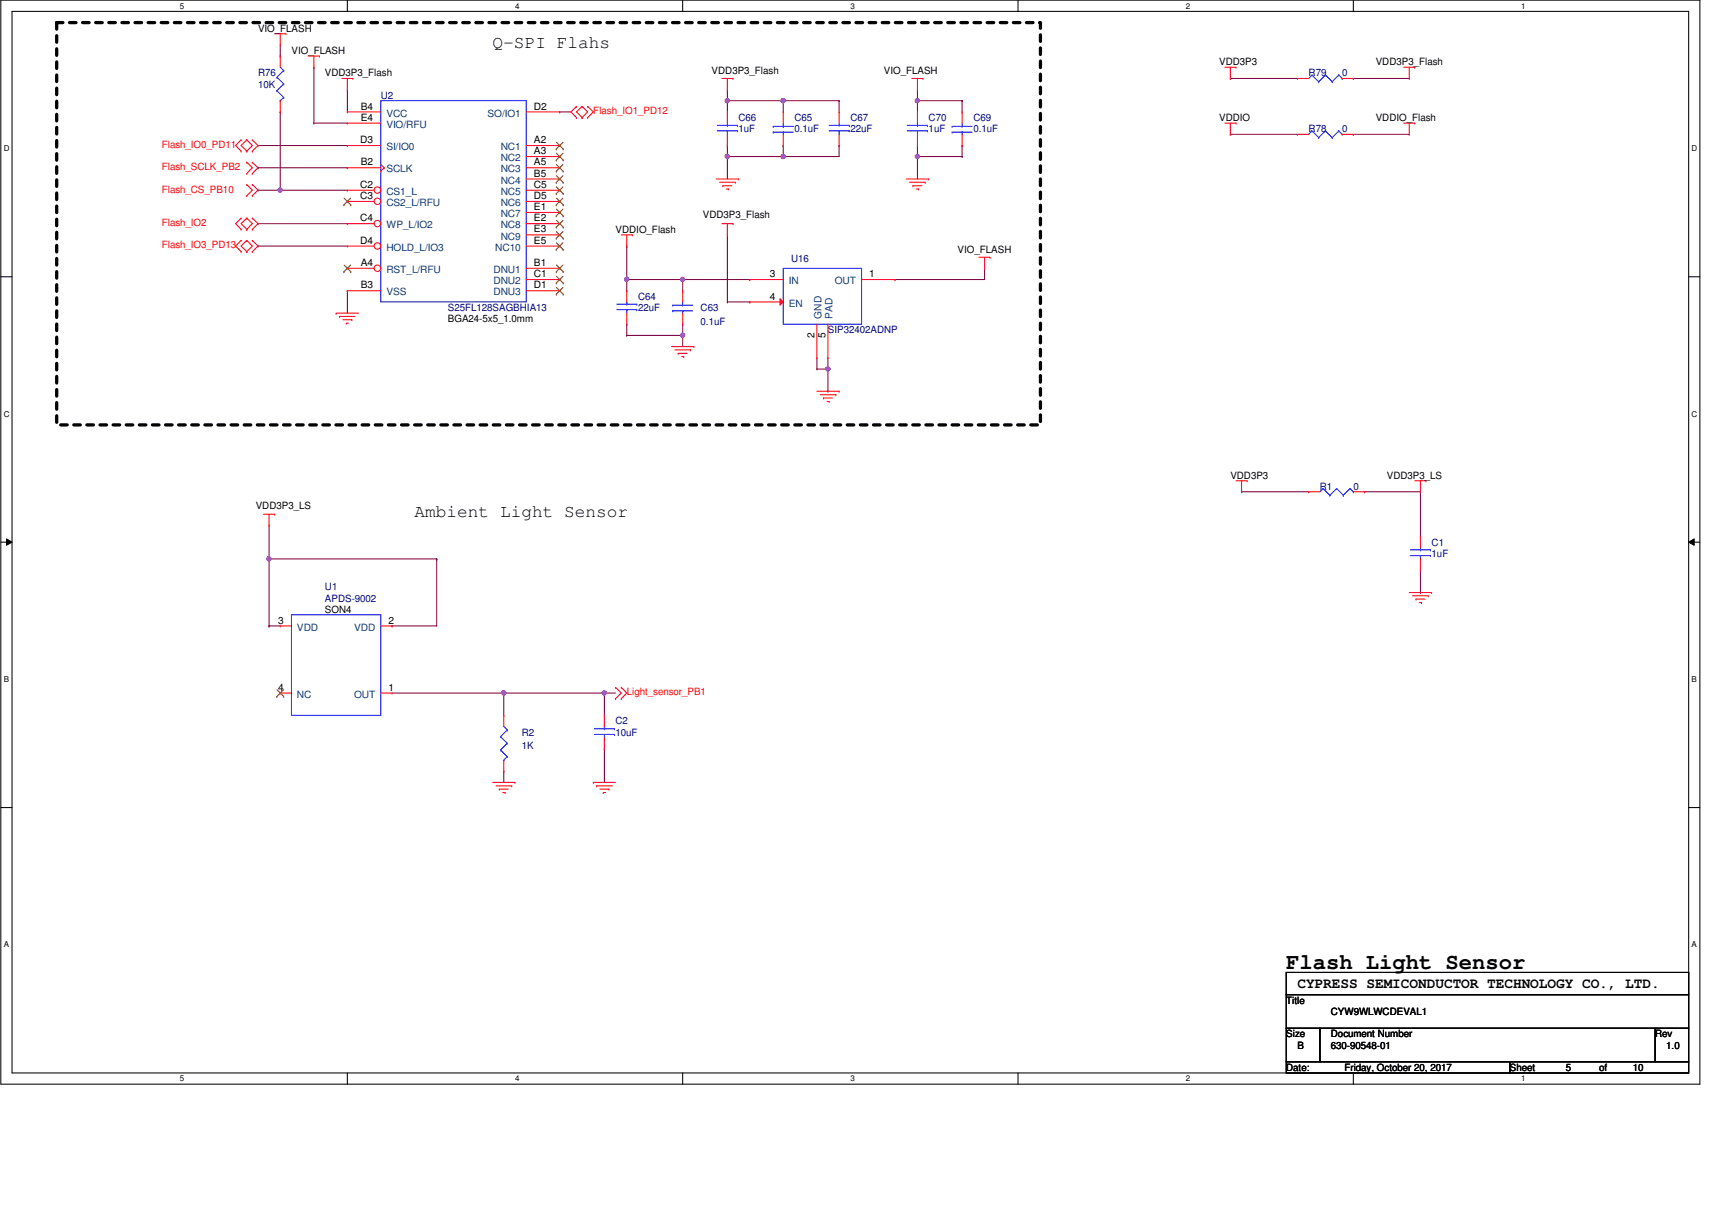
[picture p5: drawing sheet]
<svg xmlns="http://www.w3.org/2000/svg" width="420mm" height="297mm" viewBox="0 0 420 297" stroke-linecap="round" stroke-linejoin="round" font-family="sans-serif">
<path d="M.2 0h417v266.1h-417zM3 2.8h411.4v260.6h-411.4z" fill="none" stroke="#000" stroke-width=".25"/>
<g fill="#fff">
<path d="M44.1 .3h1.1v2.2h-1.1z"/>
<path d="M44.1 263.7h1.1v2.2h-1.1z"/>
</g>
<path d="M85.2 0v2.8M85.2 263.4v2.7" fill="none" stroke="#000" stroke-width=".25"/>
<g fill="#fff">
<path d="M126.4 .3h1.1v2.2h-1.1z"/>
<path d="M126.4 263.7h1.1v2.2h-1.1z"/>
</g>
<path d="M167.5 0v2.8M167.5 263.4v2.7" fill="none" stroke="#000" stroke-width=".25"/>
<g fill="#fff">
<path d="M208.7 .3h1.1v2.2h-1.1z"/>
<path d="M208.7 263.7h1.1v2.2h-1.1z"/>
</g>
<path d="M249.8 0v2.8M249.8 263.4v2.7" fill="none" stroke="#000" stroke-width=".25"/>
<g fill="#fff">
<path d="M291 .3h1.1v2.2h-1.1z"/>
<path d="M291 263.7h1.1v2.2h-1.1z"/>
</g>
<path d="M332.1 0v2.8M332.1 263.4v2.7" fill="none" stroke="#000" stroke-width=".25"/>
<g fill="#fff">
<path d="M373.3 .3h1.1v2.2h-1.1z"/>
<path d="M373.3 263.7h1.1v2.2h-1.1z"/>
<path d="M.9 35.3h1.4v2.2h-1.4z"/>
<path d="M415.2 35.3h1.3v2.2h-1.3z"/>
<path d="M.9 100.5h1.4v2.2h-1.4z"/>
<path d="M415.2 100.5h1.3v2.2h-1.3z"/>
</g>
<path d="M.2 67.9h2.8M414.4 67.9h2.8" fill="none" stroke="#000" stroke-width=".25"/>
<g fill="#fff">
<path d="M.9 165.7h1.3v2.2h-1.3z"/>
<path d="M415.2 165.7h1.3v2.2h-1.3z"/>
</g>
<path d="M.2 133.1h2.8M1.6 132.3l1.4 .8-1.4 .8zM414.4 133.1l1.4-.8v1.6zM414.4 133.1h2.8" fill="none" stroke="#000" stroke-width=".25"/>
<path d="M1.6 132.3l1.4 .8-1.4 .8zM414.4 133.1l1.4-.8v1.6z" fill="#000"/>
<g fill="#fff">
<path d="M.9 230.8h1.3v2.2h-1.3z"/>
<path d="M415.2 230.8h1.3v2.2h-1.3z"/>
</g>
<path d="M.2 198.2h2.8M414.4 198.2h2.8" fill="none" stroke="#000" stroke-width=".25"/>
<path d="M13.9 5.5h241.4v98.8h-241.4z" fill="none" stroke="#000" stroke-width=".8" stroke-dasharray="1.6 1.6"/>
<g fill="none" stroke="#800040" stroke-width=".25">
<path d="M225.2 22h.1M225.2 24.7h.1M225.2 35.7h.1M225.2 22v5.5M225.2 35.7v2.7h10.9M236.1 38.4h.1M153.8 79.6h.1M153.8 60.4h.1M153.8 60.4v8.2M153.8 79.6v2.7M167.5 79.6h.1M167.5 79.6v5.5"/>
<path d="M167.5 82.3h.1"/>
</g>
<circle cx="225.1" cy="38.4" r=".54" fill="#f0f"/>
<circle cx="225.1" cy="38.4" r=".54" fill="none" stroke="#f0f" stroke-width=".25"/>
<path d="M225.2 38.4h.1M225.2 38.4v5.5M225.2 24.7h10.9M236.1 35.7h.1M236.1 24.7h.1M236.1 24.7v2.8M236.1 35.7v2.7" fill="none" stroke="#800040" stroke-width=".25"/>
<circle cx="225.1" cy="24.7" r=".54" fill="#f0f"/>
<circle cx="225.1" cy="24.7" r=".54" fill="none" stroke="#f0f" stroke-width=".25"/>
<path d="M178.5 22h.1M178.5 22v2.7" fill="none" stroke="#800040" stroke-width=".25"/>
<circle cx="178.5" cy="24.7" r=".54" fill="#f0f"/>
<circle cx="178.5" cy="24.7" r=".54" fill="none" stroke="#f0f" stroke-width=".25"/>
<path d="M178.5 24.7h.1M178.5 35.7h.1M178.5 24.7h13.7M178.5 35.7v2.7" fill="none" stroke="#800040" stroke-width=".25"/>
<circle cx="178.5" cy="38.4" r=".54" fill="#f0f"/>
<circle cx="178.5" cy="38.4" r=".54" fill="none" stroke="#f0f" stroke-width=".25"/>
<path d="M178.5 38.4h.1M178.5 38.4v5.5M192.2 35.7h.1M192.2 35.7v2.7" fill="none" stroke="#800040" stroke-width=".25"/>
<circle cx="192.2" cy="38.4" r=".54" fill="#f0f"/>
<circle cx="192.2" cy="38.4" r=".54" fill="none" stroke="#f0f" stroke-width=".25"/>
<path d="M178.5 38.4h.1M178.5 24.7h.1M178.5 38.4h13.7M178.5 24.7v2.8M192.2 24.7h.1M192.2 24.7v2.8M219.7 68.6h.1M241.6 65.9h.1M241.6 65.9v2.7h-21.9M153.8 82.3h.1M153.8 82.3h13.7" fill="none" stroke="#800040" stroke-width=".25"/>
<circle cx="167.5" cy="82.3" r=".54" fill="#f0f"/>
<circle cx="167.5" cy="82.3" r=".54" fill="none" stroke="#f0f" stroke-width=".25"/>
<path d="M192.2 38.4h.1M192.2 24.7h.1M192.2 24.7h13.7M205.9 35.7h.1M205.9 35.7v2.7h-13.7" fill="none" stroke="#800040" stroke-width=".25"/>
<circle cx="192.2" cy="24.7" r=".54" fill="#f0f"/>
<circle cx="192.2" cy="24.7" r=".54" fill="none" stroke="#f0f" stroke-width=".25"/>
<g fill="none" stroke="#800040" stroke-width=".25">
<path d="M77 16.5h.1M77 16.5v13.7M63.3 35.7h.1M63.3 35.7h21.9M68.8 27.5h.1M68.8 27.5v19.2h-5.5M77 30.2h.1M77 30.2h8.2M85.2 22h.1M85.2 22v5.5M137.4 27.5h.1M137.4 27.5h2.7"/>
<path d="M205.9 24.7h.1M205.9 24.7v2.8M63.3 41.2h.1M63.3 54.9h.1M63.3 46.7h.1M63.3 41.2h21.9M63.3 54.9h21.9M63.3 60.4h.1M63.3 60.4h21.9M85.2 71.4h.1M85.2 71.4v5.5"/>
</g>
<circle cx="68.8" cy="46.7" r=".54" fill="#f0f"/>
<circle cx="68.8" cy="46.7" r=".54" fill="none" stroke="#f0f" stroke-width=".25"/>
<path d="M68.8 46.7h.1M68.8 46.7h16.4M153.8 68.6h.1M153.8 68.6h13.7M153.8 68.6v2.8" fill="none" stroke="#800040" stroke-width=".25"/>
<circle cx="153.8" cy="68.6" r=".54" fill="#f0f"/>
<circle cx="153.8" cy="68.6" r=".54" fill="none" stroke="#f0f" stroke-width=".25"/>
<path d="M96.2 170.1h27.4M123.6 170.1h.1" fill="none" stroke="#800040" stroke-width=".25"/>
<circle cx="123.6" cy="170.1" r=".54" fill="#f0f"/>
<circle cx="123.6" cy="170.1" r=".54" fill="none" stroke="#f0f" stroke-width=".25"/>
<path d="M66 137.2h.1M66 129v8.2M148.3 170.1h.1M148.3 170.1v5.5M148.3 170.1h2.8M148.3 183.9h.1M148.3 183.9v8.2" fill="none" stroke="#800040" stroke-width=".25"/>
<circle cx="66" cy="137.2" r=".54" fill="#f0f"/>
<circle cx="66" cy="137.2" r=".54" fill="none" stroke="#f0f" stroke-width=".25"/>
<path d="M178.5 57.7v16.4M167.5 68.6h.1M167.5 68.6h16.5M167.5 68.6v2.8M178.5 74.1h.1M184 68.6h.1M123.6 189.3h.1M123.6 189.3v2.8" fill="none" stroke="#800040" stroke-width=".25"/>
<circle cx="167.5" cy="68.6" r=".54" fill="#f0f"/>
<circle cx="167.5" cy="68.6" r=".54" fill="none" stroke="#f0f" stroke-width=".25"/>
<path d="M68.8 13.8h.1M68.8 11v2.8M123.6 170.1h.1M123.6 170.1v5.5M123.6 170.1h24.7" fill="none" stroke="#800040" stroke-width=".25"/>
<circle cx="148.3" cy="170.1" r=".54" fill="#f0f"/>
<circle cx="148.3" cy="170.1" r=".54" fill="none" stroke="#f0f" stroke-width=".25"/>
<g fill="none" stroke="#800040" stroke-width=".25">
<path d="M302 19.3h.1M302 19.3h16.4M332.1 19.3h.1M332.1 19.3h13.8M302 33h.1M302 33h16.4M332.1 33h.1M332.1 33h13.8M203.2 90.6h.1M203.2 87.8v2.8M304.7 120.7h.1M304.7 120.7h16.5"/>
<path d="M334.9 120.7h13.7M348.6 120.7h.1"/>
</g>
<circle cx="203.2" cy="90.6" r=".54" fill="#f0f"/>
<circle cx="203.2" cy="90.6" r=".54" fill="none" stroke="#f0f" stroke-width=".25"/>
<g fill="none" stroke="#800040" stroke-width=".25">
<path d="M178.5 74.1h5.5M184 74.1h.1M200.5 90.6h.1M200.5 87.8v2.8M200.5 90.6h2.7M203.2 90.6h.1M203.2 96.1h.1M203.2 90.6v5.5M107.2 137.2h.1M107.2 137.2v16.5h-11M107.2 137.2h-41.2v16.5M348.6 131.7h.1"/>
<path d="M348.6 120.7v11M348.6 140v5.5M66 153.7h.1M66 153.7h2.8M96.2 153.7h.1M348.6 145.5h.1"/>
</g>
<g fill="none" stroke="#f00" stroke-width=".25">
<path d="M67.4 8.3h2.8M68.8 11h.1M68.8 13.8h.1M68.8 8.3v2.7M68.8 13.8v2.7M70.2 8.3h.1M75.6 13.8h2.8M77 16.5h.1M77 13.8v2.7M78.4 13.8h.1M83.9 19.3h2.7M85.2 19.3v2.7"/>
<path d="M86.6 19.3h.1M177.2 19.3h2.7M178.5 19.3v2.7M179.9 19.3h.1M223.8 19.3h2.7M225.2 19.3v2.7M226.5 19.3h.1M300.6 16.5h2.7M302 19.3h.1M302 16.5v2.8M303.3 16.5h.1M344.5 16.5h2.7"/>
<path d="M345.9 19.3h.1M345.9 16.5v2.8M347.2 16.5h.1M59.2 34.3h.1M59.2 37.1h.1M59.2 34.3l-1.4 1.4 1.4 1.4M60.6 39.8h.1M60.6 37.1h.1M60.6 34.3h.1M60.6 39.8l1.3 1.4-1.3 1.4M60.6 34.3l1.3 1.4-1.3 1.4M60.6 34.3l-1.4 1.4 1.4 1.4"/>
<path d="M61.9 39.8h.1M61.9 34.3h.1M61.9 37.1h.1M61.9 39.8l1.4 1.4-1.4 1.4M61.9 34.3l1.4 1.4-1.4 1.4M68.8 27.5h.1M68.8 24.7v2.8M85.2 22h.1M141.5 28.9h.1M141.5 26.1h.1M141.5 26.1l-1.4 1.4 1.4 1.4M142.9 26.1h.1"/>
<path d="M142.9 28.9h.1M142.9 26.1l-1.4 1.4 1.4 1.4M142.9 26.1l1.3 1.4-1.3 1.4M144.2 28.9h.1M144.2 26.1h.1M144.2 26.1l1.4 1.4-1.4 1.4M178.5 22h.1M192.2 35.7h.1M192.2 27.5h.1M192.2 27.5v2.7M192.2 33v2.7M225.2 22h.1"/>
<path d="M225.2 27.5h.1M225.2 35.7h.1M225.2 27.5v2.7M225.2 33v2.7M236.1 35.7h.1M236.1 27.5h.1M236.1 27.5v2.7M236.1 33v2.7M300.6 30.2h2.7M302 33h.1M302 30.2v2.8M303.3 30.2h.1"/>
<path d="M344.5 30.2h2.7M345.9 33h.1M345.9 30.2v2.8M347.2 30.2h.1M59.2 53.6h.1M59.2 56.3h.1M59.2 59h.1M59.2 53.6l-1.4 1.3 1.4 1.4M59.2 59l-1.4 1.4 1.4 1.4M60.6 42.6h.1M60.6 56.3h.1M60.6 53.6h.1"/>
<path d="M60.6 59h.1M60.6 45.3h.1M60.6 48h.1M60.6 53.6l1.3 1.3-1.3 1.4M60.6 53.6l-1.4 1.3 1.4 1.4M60.6 59l1.3 1.4-1.3 1.4M60.6 59l-1.4 1.4 1.4 1.4M60.6 45.3l1.3 1.4-1.3 1.3M61.9 42.6h.1M61.9 53.6h.1M61.9 56.3h.1M61.9 59h.1"/>
<path d="M61.9 48h.1M61.9 45.3h.1M61.9 53.6l1.4 1.3-1.4 1.4M61.9 59l1.4 1.4-1.4 1.4M61.9 45.3l1.4 1.4-1.4 1.3M129.1 43.9h8.3M129.1 52.2h8.3M137.4 43.9h.1M137.4 52.2h.1M152.5 57.7h2.7M153.8 57.7v2.7M155.2 57.7h.1"/>
<path d="M175.8 43.9h5.5M176.6 44.7h3.9M177.2 54.9h2.7M177.4 45.6h.1M177.4 45.6h2.2M178.3 46.4h.5M178.5 57.7h.1M178.5 54.9v2.8M178.8 46.4h.1M179.9 54.9h.1M180.5 44.7h.1M181.3 43.9h.1"/>
<path d="M222.4 43.9h5.5M223.2 44.7h3.9M224.1 45.6h.1M224.1 45.6h2.2M224.9 46.4h.5M225.4 46.4h.1M227.1 44.7h.1M227.9 43.9h.1M59.2 61.8h.1M60.6 61.8h.1M61.9 61.8h.1M82.5 76.9h.1"/>
<path d="M82.5 76.9h5.5M83.3 77.7h.1M83.3 77.7h3.9M84.1 78.5h2.2M85 79.3h.1M85 79.3h.5M86.3 78.5h.1M129.1 60.4h8.3M137.4 60.4h.1M153.8 60.4h.1M153.8 71.4h.1M153.8 79.6h.1"/>
<path d="M153.8 71.4v2.7M153.8 76.9v2.7M167.5 79.6h.1M167.5 71.4h.1M167.5 71.4v2.7M167.5 76.9v2.7M240.2 63.2h2.8M241.6 65.9h.1M241.6 63.2v2.7M243 63.2h.1M164.8 85.1h5.5M165.6 85.9h3.8"/>
<path d="M166.4 86.7h.1M166.4 86.7h2.2M167.3 87.5h.5M167.8 87.5h.1M169.4 85.9h.1M170.3 85.1h.1M200.5 96.1h5.4M201.3 96.9h3.8M202.1 97.7h.1M202.1 97.7h2.2M202.9 98.6h.6M203.5 98.6h.1"/>
<path d="M205.1 96.9h.1M205.9 96.1h.1M303.3 118h2.8M304.7 118v2.7M306.1 118h.1M347.2 118h2.8M348.6 118v2.7M350 118h.1M64.7 126.2h2.7M66 129h.1M66 126.2v2.8M67.4 126.2h.1"/>
<path d="M304.7 120.7h.1M348.6 120.7h.1M348.6 131.7h.1M348.6 140h.1M348.6 131.7v2.8M348.6 137.2v2.8M68.8 153.7h.1M68.8 153.7h2.7M93.5 153.7h2.7M96.2 153.7h.1M345.9 145.5h5.5M346.7 146.3h3.8"/>
<path d="M347.5 147.1h.1M347.5 147.1h2.2M348.3 147.9h.6M348.9 147.9h.1M350.5 146.3h.1M351.4 145.5h.1M68.8 170.1h.1M68.8 170.1h2.7M93.5 170.1h2.7M96.2 170.1h.1M123.6 175.6h.1M123.6 175.6v2.8"/>
<path d="M151.1 171.5h.1M151.1 168.7h.1M151.1 168.7l1.4 1.4-1.4 1.4M152.5 171.5h.1M152.5 168.7h.1M152.5 168.7l1.3 1.4-1.3 1.4M120.9 192.1h5.5M121.7 192.9h3.9M122.5 193.7h.1M122.5 193.7h2.2M123.4 194.6h.5M123.6 189.3h.1"/>
<path d="M123.6 186.6v2.7M123.9 194.6h.1M125.6 192.9h.1M126.4 192.1h.1M145.6 192.1h.1M145.6 192.1h5.5M146.4 192.9h.1M146.4 192.9h3.9M147.2 193.7h2.2M148.1 194.6h.1M148.1 194.6h.5M149.4 193.7h.1"/>
</g>
<path d="M315.7 238.7h98.7v5.5h-98.7zM315.7 244.2h98.7v8.2h-98.7zM315.7 252.4h8.2v8.2h-8.2zM323.9 252.4h82.3v8.2h-82.3zM406.2 252.4h8.2v8.2h-8.2zM315.7 260.6h54.8v2.8h-54.8zM370.5 260.6h43.9v2.8h-43.9z" fill="none" stroke="#000" stroke-width=".25"/>
<g fill="none" stroke="#00f" stroke-width=".25">
<path d="M68 19h.1M68 19l1.6 1.6M68.8 16.5l.8 .8M69.6 17.3h.1M69.6 17.3l-1.6 1.7M68 22.3h.1M68 22.3l1.6 1.6M68.8 24.7h.1M69.6 20.6h.1M69.6 23.9h.1M69.6 20.6l-1.6 1.7M69.6 23.9l-.8 .8"/>
<path d="M93.5 24.7h35.6v49.4h-35.6zM189.8 31h.1M189.8 32.4h.1M189.8 31h4.9M189.8 32.4h4.9M192.2 32.4h.1M192.2 31h.1M192.2 30.2v.8M192.2 32.4v.6M222.7 32.1h4.9M222.7 30.8h4.9M225.2 30.8h.1"/>
<path d="M225.2 32.1h.1M225.2 30.2v.6M225.2 32.1v.9M227.6 32.1h.1M227.6 30.8h.1M233.7 31h.1M233.7 32.4h.1M233.7 31h4.9M233.7 32.4h4.9M236.1 32.4h.1M236.1 31h.1M236.1 30.2v.8"/>
<path d="M236.1 32.4v.6M151.4 76h4.9M151.4 74.7h4.9M153.8 74.7h.1M153.8 76h.1M153.8 74.1v.6M153.8 76v.9M156.3 76h.1M156.3 74.7h.1M165.1 74.9h.1M165.1 76.3h.1M165.1 74.9h4.9"/>
<path d="M165.1 76.3h4.9M167.5 76.3h.1M167.5 74.9h.1M167.5 74.1v.8M167.5 76.3v.6M346.1 136.4h5M346.1 135h5M348.6 135h.1M348.6 136.4h.1M348.6 134.5v.5M348.6 136.4v.8M351.1 136.4h.1"/>
<path d="M351.1 135h.1M71.5 150.9h22v24.7h-22zM123.6 178.4l.9 .8M124.5 179.2h.1M124.5 179.2l-1.7 1.6M122.8 180.8h.1M122.8 184.1h.1M122.8 180.8l1.7 1.7M122.8 184.1l1.7 1.7M123.6 186.6h.1M124.5 182.5h.1M124.5 185.8h.1"/>
<path d="M124.5 182.5l-1.7 1.6M124.5 185.8l-.9 .8"/>
</g>
<g fill="none" stroke="#804000" stroke-width=".25">
<path d="M136.5 44.8h.1M136.5 53h.1M136.6 59.6l1.6 1.7M136.6 43.1l1.6 1.7M136.6 51.4l1.6 1.6M138.2 59.6l-1.7 1.7M138.2 43.1l-1.7 1.7M138.2 51.4l-1.7 1.6M138.2 44.8h.1M138.2 53h.1M136.5 61.3h.1M138.2 61.3h.1"/>
<path d="M67.9 171h.1M68 169.3l1.6 1.7M69.6 169.3l-1.7 1.7M69.6 171h.1"/>
</g>
<circle cx="92.6" cy="65.8" r=".8" fill="#fff"/>
<g fill="none" stroke="#f00" stroke-width=".25">
<path d="M85.2 35.7h.1M85.2 35.7h8.3M129.1 27.5h8.3M137.4 27.5h.1M129.1 49.4h8.3M129.1 57.7h8.3M137.4 49.4h.1M137.4 57.7h.1M85.2 65.9h.1M85.2 71.4h.1M85.2 65.9h6.6M85.2 71.4h8.3"/>
<circle cx="92.6" cy="65.8" r=".8"/>
</g>
<path d="M136.5 50.3h.1M136.5 58.5h.1M136.6 48.6l1.6 1.7M136.6 56.9l1.6 1.6M138.2 48.6l-1.7 1.7M138.2 56.9l-1.7 1.6M138.2 50.3h.1M138.2 58.5h.1M84.4 66.7h.1M84.4 65.1l1.7 1.6M86.1 65.1l-1.7 1.6M86.1 66.7h.1" fill="none" stroke="#804000" stroke-width=".25"/>
<circle cx="92.6" cy="60.4" r=".8" fill="#fff"/>
<g fill="none" stroke="#f00" stroke-width=".25">
<path d="M129.1 46.7h8.3M129.1 54.9h8.3M137.4 46.7h.1M137.4 54.9h.1M85.2 60.4h.1M85.2 60.4h6.6M129.1 68.6h8.3M129.1 71.4h8.3M137.4 68.6h.1M137.4 71.4h.1"/>
<circle cx="92.6" cy="60.4" r=".8"/>
</g>
<g fill="none" stroke="#804000" stroke-width=".25">
<path d="M136.5 47.5h.1M136.5 55.8h.1M136.6 45.9l1.6 1.6M136.6 54.1l1.6 1.7M138.2 45.9l-1.7 1.6M138.2 54.1l-1.7 1.7M138.2 47.5h.1M138.2 55.8h.1M136.5 69.5h.1M136.5 72.2h.1M136.6 67.8l1.6 1.7M136.6 70.6l1.6 1.6"/>
<path d="M138.2 67.8l-1.7 1.7M138.2 70.6l-1.7 1.6M138.2 69.5h.1M138.2 72.2h.1"/>
</g>
<circle cx="92.6" cy="54.9" r=".8" fill="#fff"/>
<g fill="none" stroke="#f00" stroke-width=".25">
<path d="M85.2 54.9h.1M85.2 54.9h6.6M129.1 41.2h8.3M137.4 41.2h.1"/>
<circle cx="92.6" cy="54.9" r=".8"/>
</g>
<path d="M136.5 42h.1M136.6 40.4l1.6 1.6M138.2 40.4l-1.7 1.6M138.2 42h.1" fill="none" stroke="#804000" stroke-width=".25"/>
<circle cx="92.6" cy="46.7" r=".8" fill="#fff"/>
<g fill="none" stroke="#f00" stroke-width=".25">
<path d="M85.2 27.5h.1M85.2 27.5h8.3M129.1 38.4h8.3M137.4 38.4h.1M85.2 46.7h.1M85.2 41.2h.1M85.2 46.7h6.6M85.2 41.2h8.3M93.5 42h.1M93.5 40.4l.8 .8M94.3 41.2h.1M94.3 41.2l-.8 .8"/>
<path d="M129.1 65.9h8.3M137.4 65.9h.1"/>
<circle cx="92.6" cy="46.7" r=".8"/>
</g>
<path d="M136.5 39.3h.1M136.6 37.6l1.6 1.7M138.2 37.6l-1.7 1.7M138.2 39.3h.1M136.5 66.7h.1M136.6 65.1l1.6 1.6M138.2 65.1l-1.7 1.6M138.2 66.7h.1" fill="none" stroke="#804000" stroke-width=".25"/>
<circle cx="92.6" cy="49.4" r=".8" fill="#fff"/>
<g fill="none" stroke="#f00" stroke-width=".25">
<path d="M85.2 30.2h.1M85.2 30.2h8.3M129.1 35.7h8.3M137.4 35.7h.1M205.9 27.5h.1M205.9 35.7h.1M205.9 27.5v2.7M205.9 33v2.7M318.4 33h.1M318.4 33h2.8M329.4 33h2.7M332.1 33h.1"/>
<path d="M85.2 49.4h.1M85.2 49.4h6.6M184 68.6h.1M184 68.6h8.2M200.5 79.6v8.2M211.4 68.6h8.3M219.7 68.6h.1M200.5 87.8h.1M321.2 120.7h.1M321.2 120.7h2.7M332.1 120.7h2.8M334.9 120.7h.1"/>
<circle cx="92.6" cy="49.4" r=".8"/>
</g>
<path d="M136.5 36.6h.1M136.6 34.9l1.6 1.7M138.2 34.9l-1.7 1.7M138.2 36.6h.1M84.4 50.3h.1M84.4 48.6l1.7 1.7M86.1 48.6l-1.7 1.7M86.1 50.3h.1" fill="none" stroke="#804000" stroke-width=".25"/>
<g fill="none" stroke="#00f" stroke-width=".25">
<path d="M203.5 32.1h4.9M203.5 30.8h4.9M205.9 30.8h.1M205.9 32.1h.1M205.9 30.2v.6M205.9 32.1v.9M208.4 32.1h.1M208.4 30.8h.1M322 32.1h.1M322 32.1l-.8 .9M322 32.1l1.6 1.7M323.6 33.8h.1"/>
<path d="M325.3 32.1h.1M325.3 32.1l-1.7 1.7M325.3 32.1l1.6 1.7M326.9 33.8h.1M328.6 32.1h.1M328.6 32.1l-1.7 1.7M328.6 32.1l.8 .9M329.4 33h.1M192.2 65.9h19.2v13.7h-19.2zM324.7 119.9h.1M324.7 119.9l-.8 .8M324.7 119.9l1.7 1.7"/>
<path d="M328 119.9h.1M328 119.9l-1.6 1.7M328 119.9l1.7 1.7M331.3 119.9h.1M331.3 119.9l-1.6 1.7M331.3 119.9l.8 .8M326.4 121.6h.1M329.7 121.6h.1M332.1 120.7h.1"/>
</g>
<path d="M191.4 73.3l.8 .8-.8 .8z" fill="#f00"/>
<g fill="none" stroke="#f00" stroke-width=".25">
<path d="M318.4 19.3h.1M318.4 19.3h2.8M329.4 19.3h2.7M332.1 19.3h.1M178.5 27.5h.1M178.5 35.7h.1M178.5 27.5v2.7M178.5 33v2.7M184 74.1h.1M184 74.1h8.2M191.4 73.3l.8 .8-.8 .8zM203.2 79.6v8.2"/>
<path d="M203.2 87.8h.1M148.3 175.6h.1M148.3 175.6v2.8M148.3 183.9h.1M148.3 181.1v2.8"/>
</g>
<g fill="none" stroke="#00f" stroke-width=".25">
<path d="M322 18.4h.1M322 18.4l-.8 .9M322 18.4l1.6 1.7M325.3 18.4h.1M325.3 18.4l-1.7 1.7M325.3 18.4l1.6 1.7M328.6 18.4h.1M328.6 18.4l-1.7 1.7M328.6 18.4l.8 .9M329.4 19.3h.1M176.1 32.1h4.9M176.1 30.8h4.9"/>
<path d="M178.5 30.8h.1M178.5 32.1h.1M178.5 30.2v.6M178.5 32.1v.9M181 32.1h.1M181 30.8h.1M323.6 20.1h.1M326.9 20.1h.1M145.9 178.9h4.9M148.3 178.9h.1M148.3 178.4v.5M150.8 178.9h.1"/>
<path d="M145.9 180.3h4.9M148.3 180.3h.1M148.3 180.3v.8M150.8 180.3h.1"/>
</g>
<circle cx="225.1" cy="38.4" r=".54" fill="#f0f"/>
<circle cx="225.1" cy="38.4" r=".54" fill="none" stroke="#f0f" stroke-width=".25"/>
<circle cx="225.1" cy="24.7" r=".54" fill="#f0f"/>
<circle cx="225.1" cy="24.7" r=".54" fill="none" stroke="#f0f" stroke-width=".25"/>
<circle cx="178.5" cy="24.7" r=".54" fill="#f0f"/>
<circle cx="178.5" cy="24.7" r=".54" fill="none" stroke="#f0f" stroke-width=".25"/>
<circle cx="178.5" cy="38.4" r=".54" fill="#f0f"/>
<circle cx="178.5" cy="38.4" r=".54" fill="none" stroke="#f0f" stroke-width=".25"/>
<circle cx="192.2" cy="38.4" r=".54" fill="#f0f"/>
<circle cx="192.2" cy="38.4" r=".54" fill="none" stroke="#f0f" stroke-width=".25"/>
<circle cx="167.5" cy="82.3" r=".54" fill="#f0f"/>
<circle cx="167.5" cy="82.3" r=".54" fill="none" stroke="#f0f" stroke-width=".25"/>
<circle cx="192.2" cy="24.7" r=".54" fill="#f0f"/>
<circle cx="192.2" cy="24.7" r=".54" fill="none" stroke="#f0f" stroke-width=".25"/>
<circle cx="68.8" cy="46.7" r=".54" fill="#f0f"/>
<circle cx="68.8" cy="46.7" r=".54" fill="none" stroke="#f0f" stroke-width=".25"/>
<circle cx="153.8" cy="68.6" r=".54" fill="#f0f"/>
<circle cx="153.8" cy="68.6" r=".54" fill="none" stroke="#f0f" stroke-width=".25"/>
<circle cx="123.6" cy="170.1" r=".54" fill="#f0f"/>
<circle cx="123.6" cy="170.1" r=".54" fill="none" stroke="#f0f" stroke-width=".25"/>
<circle cx="66" cy="137.2" r=".54" fill="#f0f"/>
<circle cx="66" cy="137.2" r=".54" fill="none" stroke="#f0f" stroke-width=".25"/>
<circle cx="167.5" cy="68.6" r=".54" fill="#f0f"/>
<circle cx="167.5" cy="68.6" r=".54" fill="none" stroke="#f0f" stroke-width=".25"/>
<circle cx="148.3" cy="170.1" r=".54" fill="#f0f"/>
<circle cx="148.3" cy="170.1" r=".54" fill="none" stroke="#f0f" stroke-width=".25"/>
<circle cx="203.2" cy="90.6" r=".54" fill="#f0f"/>
<circle cx="203.2" cy="90.6" r=".54" fill="none" stroke="#f0f" stroke-width=".25"/>
<text font-size="5.5" x="315.7" y="237.8">Flash Light Sensor</text>
<g font-size="4.4">
<text x="120.9" y="11.8">Q-SPI Flahs</text>
<text x="101.7" y="127">Ambient Light Sensor</text>
</g>
<text font-size="3.6" x="318.4" y="242.4">CYPRESS SEMICONDUCTOR TECHNOLOGY CO., LTD.</text>
<g font-size="2.5">
<text x="63.3" y="7.8">VIO_FLASH</text>
<text x="71.5" y="13.3">VIO_FLASH</text>
<text x="299.2" y="16">VDD3P3</text>
<text x="337.6" y="16">VDD3P3_Flash</text>
<text x="79.7" y="18.8">VDD3P3_Flash</text>
<text x="174.7" y="18.2">VDD3P3_Flash</text>
<text x="216.9" y="18.2">VIO_FLASH</text>
<text x="88.6" y="26.9">B4</text>
<text x="88.6" y="29.6">E4</text>
<text x="131.1" y="26.9">D2</text>
<text x="299.2" y="29.7">VDDIO</text>
<text x="337.6" y="29.7">VDDIO_Flash</text>
<text x="88.4" y="35.1">D3</text>
<text x="131.1" y="35.1">A2</text>
<text x="88.6" y="40.6">B2</text>
<text x="131.1" y="40.6">A5</text>
<text x="131.1" y="37.8">A3</text>
<text x="88.4" y="46.1">C2</text>
<text x="131.1" y="43.3">B5</text>
<text x="131.1" y="46.1">C5</text>
<text x="88.4" y="48.9">C3</text>
<text x="131.1" y="51.6">E1</text>
<text x="131.1" y="48.9">D5</text>
<text x="172.5" y="53.6">VDD3P3_Flash</text>
<text x="88.4" y="59.8">D4</text>
<text x="88.4" y="54.3">C4</text>
<text x="131.1" y="59.8">E5</text>
<text x="131.1" y="57.1">E3</text>
<text x="131.1" y="54.3">E2</text>
<text x="151.1" y="57.1">VDDIO_Flash</text>
<text x="88.6" y="65.3">A4</text>
<text x="131.1" y="65.3">B1</text>
<text x="235" y="62.1">VIO_FLASH</text>
<text x="88.6" y="70.8">B3</text>
<text x="131.1" y="68">C1</text>
<text x="131.1" y="70.8">D1</text>
<text x="189" y="68">3</text>
<text x="213.3" y="68">1</text>
<text x="189" y="73.5">4</text>
<text x="109.9" y="79.1">BGA24-5x5_1.0mm</text>
<text x="199.9" y="82.9" transform="rotate(-90 199.9 82.9)">2</text>
<text x="202.6" y="82.9" transform="rotate(-90 202.6 82.9)">5</text>
<text x="302" y="117.5">VDD3P3</text>
<text x="340.3" y="117.5">VDD3P3_LS</text>
<text x="62.8" y="124.9">VDD3P3_LS</text>
<text x="68.3" y="153.1">3</text>
<text x="79.7" y="150.4">SON4</text>
<text x="95.4" y="153.1">2</text>
<text x="68.3" y="169.5">4</text>
<text x="95.4" y="169.5">1</text>
<text x="315.7" y="246.4">Title</text>
<text x="326.6" y="249.2">CYW9WLWCDEVAL1</text>
<text x="315.7" y="254.7">Size</text>
<text x="318.4" y="257.4">B</text>
<text x="326.6" y="254.7">Document Number</text>
<text x="326.6" y="257.4">630-90548-01</text>
<text x="406.2" y="254.7">Rev</text>
<text x="408.9" y="257.4">1.0</text>
<text x="315.7" y="262.9">Date:</text>
<text x="329.9" y="262.9">Friday, October 20, 2017</text>
<text x="370.5" y="262.9">Sheet</text>
<text x="384.2" y="262.9">5</text>
<text x="392.5" y="262.9">of</text>
<text x="400.7" y="262.9">10</text>
</g>
<g font-size="2.5" fill="#000080">
<text x="63.3" y="18.8">R76</text>
<text x="63.3" y="21.5">10K</text>
<text x="321.2" y="18.8">R79</text>
<text x="329.4" y="18.8">0</text>
<text x="93.5" y="24.3">U2</text>
<text x="181.3" y="29.7">C66</text>
<text x="195" y="29.7">C65</text>
<text x="208.7" y="29.7">C67</text>
<text x="227.9" y="29.7">C70</text>
<text x="238.9" y="29.7">C69</text>
<text x="181.3" y="32.5">1uF</text>
<text x="195" y="32.5">0.1uF</text>
<text x="208.7" y="32.5">22uF</text>
<text x="227.9" y="32.5">1uF</text>
<text x="238.9" y="32.5">0.1uF</text>
<text x="321.2" y="32.5">R78</text>
<text x="329.4" y="32.5">0</text>
<text x="194.2" y="64.3">U16</text>
<text x="109.9" y="76.4">S25FL128SAGBHIA13</text>
<text x="156.6" y="73.6">C64</text>
<text x="156.6" y="76.4">22uF</text>
<text x="171.9" y="76.4">C63</text>
<text x="171.9" y="79.7">0.1uF</text>
<text x="203.2" y="81.8">SIP32402ADNP</text>
<text x="323.9" y="120.3">R1</text>
<text x="332.1" y="120.3">0</text>
<text x="351.4" y="134">C1</text>
<text x="351.4" y="136.7">1uF</text>
<text x="79.7" y="144.9">U1</text>
<text x="79.7" y="147.7">APDS-9002</text>
<text x="151.1" y="177.8">C2</text>
<text x="128" y="180.6">R2</text>
<text x="128" y="183.9">1K</text>
<text x="151.1" y="180.6">10uF</text>
</g>
<g font-size="2.5" fill="#004080">
<text x="94.8" y="28.6">VCC</text>
<text x="119.7" y="28.6">SO/IO1</text>
<text x="94.8" y="31.4">VIO/RFU</text>
<text x="94.8" y="36.9">SI/IO0</text>
<text x="122.9" y="39.6">NC2</text>
<text x="122.9" y="36.9">NC1</text>
<text x="94.8" y="47.8">CS1_L</text>
<text x="94.8" y="42.3">SCLK</text>
<text x="122.9" y="45.1">NC4</text>
<text x="122.9" y="47.8">NC5</text>
<text x="122.9" y="42.3">NC3</text>
<text x="94.8" y="50.6">CS2_L/RFU</text>
<text x="122.9" y="53.3">NC7</text>
<text x="122.9" y="50.6">NC6</text>
<text x="94.8" y="56">WP_L/IO2</text>
<text x="122.9" y="58.8">NC9</text>
<text x="122.9" y="56">NC8</text>
<text x="94.8" y="61.6">HOLD_L/IO3</text>
<text x="121.5" y="61.6">NC10</text>
<text x="94.8" y="67">RST_L/RFU</text>
<text x="121.1" y="69.8">DNU2</text>
<text x="121.1" y="67">DNU1</text>
<text x="193.6" y="69.8">IN</text>
<text x="204.9" y="69.8">OUT</text>
<text x="94.8" y="72.5">VSS</text>
<text x="121.1" y="72.5">DNU3</text>
<text x="193.6" y="75.3">EN</text>
<text x="201.6" y="78.2" transform="rotate(-90 201.6 78.2)">GND</text>
<text x="204.3" y="78.2" transform="rotate(-90 204.3 78.2)">PAD</text>
<text x="72.9" y="154.8">VDD</text>
<text x="86.9" y="154.8">VDD</text>
<text x="72.9" y="171.3">NC</text>
<text x="86.9" y="171.3">OUT</text>
</g>
<g font-size="2.5" fill="#f00">
<text x="145.6" y="28.1">Flash_IO1_PD12</text>
<text x="39.7" y="41.8">Flash_SCLK_PB2</text>
<text x="39.7" y="36.3">Flash_IO0_PD11</text>
<text x="39.7" y="47.3">Flash_CS_PB10</text>
<text x="39.7" y="55.5">Flash_IO2</text>
<text x="39.7" y="61">Flash_IO3_PD13</text>
<text x="153.8" y="170.7">Light_sensor_PB1</text>
</g>
<g font-size="2">
<text x="44.1" y="2.1">5</text>
<text x="126.4" y="2.1">4</text>
<text x="208.7" y="2.1">3</text>
<text x="291" y="2.1">2</text>
<text x="373.3" y="2.1">1</text>
<text x=".9" y="37.1">D</text>
<text x="415.2" y="37.1">D</text>
<text x=".9" y="102.3">C</text>
<text x="415.2" y="102.3">C</text>
<text x=".9" y="167.4">B</text>
<text x="415.2" y="167.4">B</text>
<text x=".9" y="232.6">A</text>
<text x="415.2" y="232.6">A</text>
<text x="44.1" y="265.5">5</text>
<text x="126.4" y="265.5">4</text>
<text x="208.7" y="265.5">3</text>
<text x="291" y="265.5">2</text>
<text x="373.3" y="265.5">1</text>
</g>
</svg>
